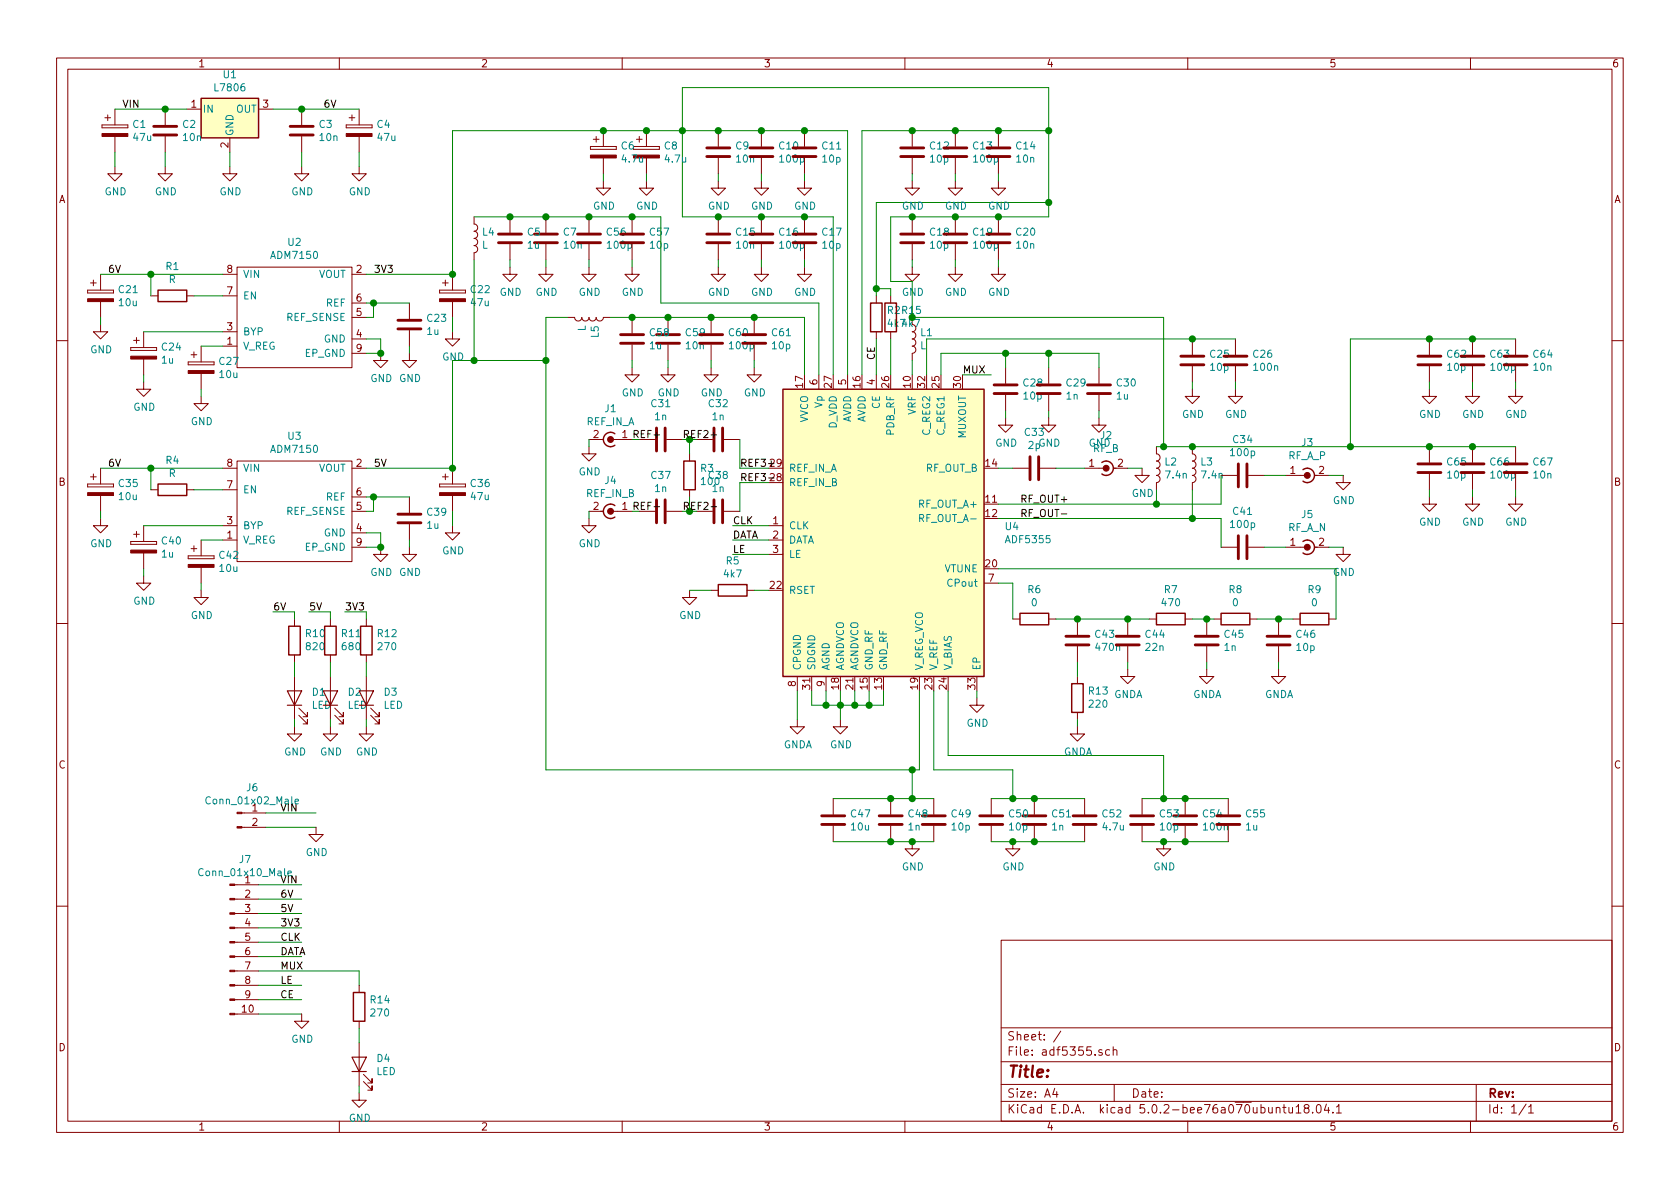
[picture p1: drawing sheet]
<svg xmlns="http://www.w3.org/2000/svg" width="297mm" height="210mm" viewBox="0 0 297 210" stroke-linecap="round" stroke-linejoin="round" font-family="sans-serif">
<g fill="none" stroke="#840000" stroke-width=".18">
<path d="M10 10.3h277v189.9h-277zM12 12.2h273v186.1h-273zM20.3 19.3v2.8M29.2 19.3v2.8M33 19.3h2.6M45.7 19.3h2.6M53.3 19.3v2.8M60 10.3v1.9M63.5 19.3v2.8M110 10.3v1.9M160 10.3v1.9M210 10.3v1.9"/>
<path d="M260 10.3v1.9M18 22.1v.5zM18 22.6h4.6zM18 22.1h4.6zM18.5 20.8h1.1M19 20.3v1M20.3 29.5v1.2h1.3l-1.3 1.3-1.3-1.3h1.3M20.3 24.1v2.8M22.6 22.1v.5zM29.2 29.5v1.2h1.3l-1.3 1.3-1.3-1.3h1.3M29.2 24.1v2.8M40.6 29.5v1.2h1.3l-1.3 1.3-1.2-1.3h1.2"/>
<path d="M40.6 24.4v2.5M53.3 29.5v1.2h1.3l-1.3 1.3-1.2-1.3h1.2M53.3 24.1v2.8M61.2 22.1v.5zM61.2 22.6h4.6zM61.2 22.1h4.6zM61.7 20.8h1M62.2 20.3v1M63.5 29.5v1.2h1.3l-1.3 1.3-1.3-1.3h1.3M63.5 24.1v2.8M65.8 22.1v.5zM83.8 38.3v1.3a.63 .63 0 0 1 .7 .7 .63 .63 0 0 1-.7 .6 .63 .63 0 0 1 .7 .6 .63 .63 0 0 1-.7 .7 .63 .63 0 0 1 .7 .6 .63 .63 0 0 1-.7 .6 .63 .63 0 0 1 .7 .7 .63 .63 0 0 1-.7 .6v1.3"/>
<path d="M90.2 38.3v2.8M96.5 38.3v2.8M104.1 38.3v2.8M104.4 25.9v.5zM104.4 26.4h4.6zM104.4 25.9h4.6zM104.9 24.6h1M105.4 24.1v1M106.7 32v1.3h1.2l-1.2 1.2-1.3-1.2h1.3M106.7 23.1v2.8M106.7 27.9v2.8M109 25.9v.5z"/>
<path d="M111.8 38.3v2.8M112 26.4h4.6zM112 25.9h4.6zM112.5 24.6h1M113 24.1v1M114.3 32v1.3h1.3l-1.3 1.2-1.3-1.2h1.3M114.3 23.1v2.8M114.3 27.9v2.8M116.6 25.9v.5zM127 32v1.3h1.3l-1.3 1.2-1.3-1.2h1.3M127 23.1v2.8M127 27.9v2.8"/>
<path d="M127 38.3v2.8M134.6 32v1.3h1.3l-1.3 1.2-1.3-1.2h1.3M134.6 23.1v2.8M134.6 27.9v2.8M134.6 38.3v2.8M142.2 32v1.3h1.3l-1.3 1.2-1.2-1.2h1.2M142.2 23.1v2.8M142.2 27.9v2.8M142.2 38.3v2.8M161.3 32v1.3h1.3l-1.3 1.2-1.3-1.2h1.3M161.3 23.1v2.8M161.3 27.9v2.8"/>
<path d="M161.3 38.3v2.8M168.9 32v1.3h1.3l-1.3 1.2-1.3-1.2h1.3M168.9 23.1v2.8M168.9 27.9v2.8M168.9 38.3v2.8M176.5 32v1.3h1.3l-1.3 1.2-1.2-1.2h1.2M176.5 23.1v2.8M176.5 27.9v2.8M176.5 38.3v2.8M15.5 51.3v.5zM15.5 51.8h4.6zM15.5 51.3h4.6z"/>
<path d="M16 50h1M16.5 49.5v1M17.8 57.4v1.3h1.2l-1.2 1.2-1.3-1.2h1.3M17.8 48.5v2.8M17.8 53.3v2.8M20.1 51.3v.5zM24.1 59.7v1M25.4 58.7v2.8M26.7 52.3h1.2M33 52.3h1.3M39.4 48.5h2.5M39.4 58.7h2.5"/>
<path d="M39.4 52.3h2.5M41.9 47.2h20.3v17.8h-20.3zM62.2 48.5h2.6M62.2 59.9h2.6M62.2 56.1h2.6M62.2 53.6h2.6M72.4 53.6v2.8M72.4 58.4v2.8M77.7 51.3v.5zM77.7 51.8h4.6zM77.7 51.3h4.6zM78.2 50h1"/>
<path d="M78.7 49.5v1M80 58.7v1.2h1.3l-1.3 1.3-1.3-1.3h1.3M80 48.5v2.8M80 53.3v2.8M82.3 51.3v.5zM90.2 47.2v1.3h1.2l-1.2 1.3-1.3-1.3h1.3M90.2 43.2v2.8M96.5 47.2v1.3h1.3l-1.3 1.3-1.3-1.3h1.3M96.5 43.2v2.8M100.3 56.1h1.3a.63 .63 0 0 0 .6 .7 .63 .63 0 0 0 .7-.7 .63 .63 0 0 0 .6 .7 .63 .63 0 0 0 .6-.7 .63 .63 0 0 0 .7 .7 .63 .63 0 0 0 .6-.7 .63 .63 0 0 0 .6 .7 .63 .63 0 0 0 .7-.7h1.2M104.1 47.2v1.3h1.3l-1.3 1.3-1.2-1.3h1.2M104.1 43.2v2.8"/>
<path d="M111.8 47.2v1.3h1.2l-1.2 1.3-1.3-1.3h1.3M111.8 43.2v2.8M111.8 56.1v2.8M118.1 56.1v2.8M125.7 56.1v2.8M127 47.2v1.3h1.3l-1.3 1.3-1.3-1.3h1.3M127 43.2v2.8M133.3 56.1v2.8M134.6 47.2v1.3h1.3l-1.3 1.3-1.3-1.3h1.3M134.6 43.2v2.8M142.2 47.2v1.3h1.3l-1.3 1.3-1.2-1.3h1.2M142.2 43.2v2.8"/>
<path d="M154.9 52.3v1.3M154.9 58.7v1.2M157.5 52.3v1.3M157.5 58.7v1.2M161.3 57.4a.63 .63 0 0 1 .6 .6 .63 .63 0 0 1-.6 .7 .63 .63 0 0 1 .6 .6 .63 .63 0 0 1-.6 .6 .63 .63 0 0 1 .6 .7 .63 .63 0 0 1-.6 .6 .63 .63 0 0 1 .6 .6 .63 .63 0 0 1-.6 .7v1.2M161.3 47.2v1.3h1.3l-1.3 1.3-1.3-1.3h1.3M161.3 43.2v2.8M168.9 47.2v1.3h1.3l-1.3 1.3-1.3-1.3h1.3M168.9 43.2v2.8M176.5 47.2v1.3h1.3l-1.3 1.3-1.2-1.3h1.2M176.5 43.2v2.8M210.8 59.9v2.8"/>
<path d="M218.4 59.9v2.8M252.7 59.9v2.8M260.3 59.9v2.8M268 59.9v2.8M10 60.2h2M23.1 61.5v.5zM23.1 62h4.6zM23.1 61.5h4.6zM23.6 60.2h1M25.4 67.6v1.2h1.3l-1.3 1.3-1.3-1.3h1.3M25.4 63.5v2.8M27.7 61.5v.5z"/>
<path d="M33.3 64v.5zM33.3 64.5h4.5zM33.3 64h4.5zM33.8 62.7h1M34.3 62.2v1M35.6 70.1v1.3h1.2l-1.2 1.2-1.3-1.2h1.3M35.6 61.2v2.8M35.6 66v2.8M37.8 64v.5zM39.4 61.2h2.5M62.2 62.5h2.6M67.3 62.5v1.2h1.3l-1.3 1.3-1.3-1.3h1.3"/>
<path d="M72.4 62.5v1.2h1.3l-1.3 1.3-1.3-1.3h1.3M104.1 79v1.3h1.3l-1.3 1.2-1.2-1.2h1.2M104.1 77.7h2.6M107.9 77.7h3.9M111.8 65v1.3h1.2l-1.2 1.3-1.3-1.3h1.3M111.8 61v2.7M117.9 77.7h2.7M118.1 65v1.3h1.3l-1.3 1.3-1.3-1.3h1.3M118.1 61v2.7M125.7 65v1.3h1.3l-1.3 1.3-1.2-1.3h1.2M125.7 61v2.7M128 77.7h2.8"/>
<path d="M133.3 65v1.3h1.3l-1.3 1.3-1.2-1.3h1.2M133.3 61v2.7M144.8 66.3v2.5M149.9 66.3v2.5M154.9 66.3v2.5M177.8 73.9v1.3h1.3l-1.3 1.2-1.3-1.2h1.3M177.8 65v2.8M177.8 69.8v2.8M185.4 73.9v1.3h1.3l-1.3 1.2-1.3-1.2h1.3M185.4 65v2.8M185.4 69.8v2.8M194.3 73.9v1.3h1.3l-1.3 1.2-1.3-1.2h1.3"/>
<path d="M194.3 65v2.8M194.3 69.8v2.8M204.5 79v1.3a.63 .63 0 0 1 .6 .6 .63 .63 0 0 1-.6 .6 .63 .63 0 0 1 .6 .7 .63 .63 0 0 1-.6 .6 .63 .63 0 0 1 .6 .6 .63 .63 0 0 1-.6 .7 .63 .63 0 0 1 .6 .6 .63 .63 0 0 1-.6 .6v1.3M210.8 79v1.3a.63 .63 0 0 1 .7 .6 .63 .63 0 0 1-.7 .6 .63 .63 0 0 1 .7 .7 .63 .63 0 0 1-.7 .6 .63 .63 0 0 1 .7 .6 .63 .63 0 0 1-.7 .7 .63 .63 0 0 1 .7 .6 .63 .63 0 0 1-.7 .6v1.3M210.8 68.8v1.3h1.3l-1.3 1.3-1.3-1.3h1.3M210.8 64.8v2.8M218.4 68.8v1.3h1.3l-1.3 1.3-1.2-1.3h1.2M218.4 64.8v2.8M252.7 68.8v1.3h1.3l-1.3 1.3-1.2-1.3h1.2M252.7 64.8v2.8M252.7 79v2.8M260.3 68.8v1.3h1.3l-1.3 1.3-1.2-1.3h1.2"/>
<path d="M260.3 64.8v2.8M260.3 79v2.8M268 68.8v1.3h1.2l-1.2 1.3-1.3-1.3h1.3M268 64.8v2.8M268 79v2.8M285 60.2h2M15.5 85.6v.5zM15.5 86.1h4.6zM15.5 85.6h4.6zM16 84.3h1M16.5 83.8v1M17.8 91.7v1.3h1.2l-1.2 1.2-1.3-1.2h1.3"/>
<path d="M17.8 82.8v2.8M17.8 87.6v2.8M20.1 85.6v.5zM23.1 95.8v.5zM23.1 96.3h4.6zM23.1 95.8h4.6zM23.6 94.5h1M24.1 94v1M25.4 93v2.8M25.4 97.8v2.8M26.7 86.6h1.2M27.7 95.8v.5z"/>
<path d="M33 86.6h1.3M33.3 98.3v.5zM33.3 98.8h4.5zM33.3 98.3h4.5zM33.8 97h1M34.3 96.5v1M35.6 95.5v2.8M37.8 98.3v.5zM39.4 93h2.5M39.4 95.5h2.5M39.4 82.8h2.5M39.4 86.6h2.5"/>
<path d="M41.9 81.5h20.3v17.8h-20.3zM62.2 82.8h2.6M62.2 94.2h2.6M62.2 90.4h2.6M62.2 87.9h2.6M62.2 96.8h2.6M67.3 96.8v1.2h1.3l-1.3 1.3-1.3-1.3h1.3M72.4 96.8v1.2h1.3l-1.3 1.3-1.3-1.3h1.3M72.4 87.9v2.8M72.4 92.7v2.8M77.7 85.6v.5zM77.7 86.1h4.6z"/>
<path d="M77.7 85.6h4.6zM78.2 84.3h1M78.7 83.8v1M80 93v1.2h1.3l-1.3 1.3-1.3-1.3h1.3M80 82.8v2.8M80 87.6v2.8M82.3 85.6v.5zM104.1 91.7v1.3h1.3l-1.3 1.2-1.2-1.2h1.2M104.1 90.4h2.6M107.9 90.4h3.9M117.9 90.4h2.7M121.9 80.3v1.2"/>
<path d="M121.9 86.6v1.3M128 90.4h2.8M135.9 93h2.5M135.9 95.5h2.5M135.9 98h2.5M179.1 82.8h2.8M183.9 82.8h2.8M191.8 82.8h3.8M196.8 82.8h2.6M201.9 82.8v1.3h1.3l-1.3 1.2-1.2-1.2h1.2M215.9 96.8h2.8M215.9 84.1h2.8"/>
<path d="M220.7 96.8h2.8M220.7 84.1h2.8M227.3 96.8h3.8M227.3 84.1h3.8M232.4 96.8h2.5M232.4 84.1h2.5M237.5 84.1v1.2h1.3l-1.3 1.3-1.3-1.3h1.3M237.5 96.8v1.2h1.3l-1.3 1.3-1.3-1.3h1.3M252.7 87.9v1.2h1.3l-1.3 1.3-1.2-1.3h1.2M252.7 83.8v2.8M260.3 87.9v1.2h1.3l-1.3 1.3-1.2-1.3h1.2M260.3 83.8v2.8"/>
<path d="M268 87.9v1.2h1.2l-1.2 1.3-1.3-1.3h1.3M268 83.8v2.8M10 110.3h2M25.4 101.8v1.3h1.3l-1.3 1.3-1.3-1.3h1.3M35.6 104.4v1.3h1.2l-1.2 1.2-1.3-1.2h1.3M35.6 100.3v2.8M52.1 109.5v1.2M52.1 115.8v1.3M52.1 119.6v7.6M58.4 109.5v1.2M58.4 115.8v1.3M58.4 119.6v7.6"/>
<path d="M64.8 109.5v1.2M64.8 115.8v1.3M64.8 119.6v7.6M121.9 104.4v1.3h1.3l-1.3 1.2-1.3-1.2h1.3M125.7 104.4h1.3M132.1 104.4h1.2M141 119.6v2.6M146 119.6v2.6M174 103.1h2.5M179.1 109.5h1.2M185.4 109.5h1.3M190.5 109.5v2.8"/>
<path d="M190.5 114.3v2.8M190.5 119.6v1.3M199.4 118.4v1.2h1.3l-1.3 1.3-1.3-1.3h1.3M199.4 109.5v2.8M199.4 114.3v2.8M203.2 109.5h1.3M209.5 109.5h1.3M213.4 118.4v1.2h1.2l-1.2 1.3-1.3-1.3h1.3M213.4 109.5v2.8M213.4 114.3v2.8M214.6 109.5h1.3M221 109.5h1.2"/>
<path d="M226.1 118.4v1.2h1.2l-1.2 1.3-1.3-1.3h1.3M226.1 109.5v2.8M226.1 114.3v2.8M228.6 109.5h1.3M234.9 109.5h1.3M285 110.3h2M52.1 128.5v1.3h1.2l-1.2 1.3-1.3-1.3h1.3M52.8 126.5l1.6 1.5v-.8v.8h-.8M52.8 125.2l1.6 1.5v-.7v.7h-.8M58.4 128.5v1.3h1.3l-1.3 1.3-1.3-1.3h1.3M59.2 126.5l1.5 1.5v-.8v.8h-.8M59.2 125.2l1.5 1.5v-.7v.7h-.8"/>
<path d="M64.8 128.5v1.3h1.2l-1.2 1.3-1.3-1.3h1.3M65.5 126.5l1.6 1.5v-.8v.8h-.8M65.5 125.2l1.6 1.5v-.7v.7h-.8M141 127.2v1.3h1.2l-1.2 1.3-1.3-1.3h1.3M148.6 127.2v1.3h1.3l-1.3 1.3-1.3-1.3h1.3M172.7 123.4v1.3h1.3l-1.3 1.3-1.3-1.3h1.3M190.5 128.5v1.3h1.3l-1.3 1.3-1.3-1.3h1.3M190.5 126v1.2M41.5 159h4.2M41.5 156.5h4.2M42.8 146.3h4.2M42.8 143.8h4.2"/>
<path d="M55.9 146.3v1.3h1.2l-1.2 1.2-1.3-1.2h1.3M147.3 141.2v2.8M147.3 146v2.8M157.5 141.2v2.8M157.5 146v2.8M161.3 148.8v1.3h1.3l-1.3 1.3-1.3-1.3h1.3M165.1 141.2v2.8M165.1 146v2.8M175.3 141.2v2.8M175.3 146v2.8M179.1 148.8v1.3h1.2l-1.2 1.3-1.3-1.3h1.3M182.9 141.2v2.8"/>
<path d="M182.9 146v2.8M191.8 141.2v2.8M191.8 146v2.8M201.9 141.2v2.8M201.9 146v2.8M205.7 148.8v1.3h1.3l-1.3 1.3-1.2-1.3h1.2M209.5 141.2v2.8M209.5 146v2.8M217.2 141.2v2.8M217.2 146v2.8M10 160.2h2M41.5 179.3h4.2"/>
<path d="M41.5 176.8h4.2M41.5 174.2h4.2M41.5 171.7h4.2M41.5 169.2h4.2M41.5 166.6h4.2M41.5 164.1h4.2M41.5 161.5h4.2M53.3 179.3v1.3h1.3l-1.3 1.3-1.2-1.3h1.2M63.5 174.2v1.3M177 166.3h108v32h-108zM285 160.2h2M60 198.3v1.9"/>
<path d="M63.5 193.3v1.3h1.3l-1.3 1.2-1.3-1.2h1.3M63.5 180.6v1.3M63.5 184.4v7.6M64.3 191.3l1.5 1.5v-.8v.8h-.8M64.3 190l1.5 1.5v-.8v.8h-.8M110 198.3v1.9M160 198.3v1.9M177 194.8h108M177 191.8h108M177 187.8h108M177 181.8h108M186.5 192.5l-.4 1h1"/>
<path d="M186.8 193v1M187.6 182.3l-1.3 2M194.8 185.7a.37 .37 0 0 0-.5 .1v.2l.5 .2 .1 .1-.2 .3-.4-.1M196.2 185.7l-.4-.1-.3 .3 .1 .6 .2 .1 .4-.1M196.8 185.7h.1a.37 .37 0 0 1 .6 .1v.8M196.8 185.1v1.5M197 191.8v3M210 198.3v1.9M226.8 195.8h.6M227 195.3v1.3l.4 .2M227.9 195.8v.9l.4 .1 .2-.1M228.5 195.8v1"/>
<path d="M229.2 195.8l.4-.5v1.5M229.2 196.8h.8M230.9 196l-.2-.2-.1-.2 .3-.3h.3l.2 .3v.2l-.7 .2a.48 .48 0 0 0 0 .7l.2 .1 .5-.1a.48 .48 0 0 0-.2-.7M232.1 196.7v.1M232.9 195.5l.3-.2a.94 .94 0 0 1 0 1.5l-.4-.3-.1-.6zM234.5 195.2l-.3 1.1h.9M234.9 195.8v1M235.7 196.7v.1M236.3 195.8l.4-.5v1.5M236.3 196.8h.9M260 198.3v1.9M261 191.8v6.5"/>
<path d="M269.8 195.2l-1.2 2M270.3 195.8l.4-.5v1.5M270.3 196.8h.8"/>
</g>
<g fill="#ffffc2" stroke="#ffffc2" stroke-width=".18">
<path d="M138.4 68.8h35.6v50.8h-35.6z"/>
<path d="M35.6 17.4h10.1v7h-10.1z"/>
</g>
<g fill="none" stroke="#840000" stroke-width=".25">
<path d="M35.6 17.4h10.1v7h-10.1zM27.9 51.3h5.1v2h-5.1zM153.9 53.6h2.1v5.1h-2.1zM156.5 53.6h2v5.1h-2zM108.7 76.7a1.27 1.27 0 0 0-1.7 .2 1.27 1.27 0 0 0 0 1.7 1.27 1.27 0 0 0 1.7 .1M138.4 68.8h35.6v50.8h-35.6zM27.9 85.6h5.1v2h-5.1zM108.7 89.4a1.27 1.27 0 0 0-1.7 .2 1.27 1.27 0 0 0 0 1.7 1.27 1.27 0 0 0 1.7 .1M120.9 81.5h2v5.1h-2zM194.8 81.8a1.27 1.27 0 0 1 1.7 .1 1.27 1.27 0 0 1 0 1.8 1.27 1.27 0 0 1-1.7 .1M230.4 83.1a1.27 1.27 0 0 1 1.7 .1 1.27 1.27 0 0 1 0 1.7 1.27 1.27 0 0 1-1.7 .2M230.4 95.8a1.27 1.27 0 0 1 1.7 .1 1.27 1.27 0 0 1 0 1.7 1.27 1.27 0 0 1-1.7 .2"/>
<path d="M51.1 110.7h2v5.1h-2zM57.4 110.7h2v5.1h-2zM63.8 110.7h2v5.1h-2zM127 103.4h5.1v2h-5.1zM180.3 108.5h5.1v2h-5.1zM204.5 108.5h5v2h-5zM215.9 108.5h5.1v2h-5.1zM229.9 108.5h5v2h-5zM189.5 120.9h2v5.1h-2zM62.5 175.5h2v5.1h-2z"/>
</g>
<g fill="none" stroke="#840000" stroke-width=".51">
<path d="M27.2 23.9h4M27.2 22.3h4M51.3 23.9h4.1M51.3 22.3h4.1M125 27.7h4M125 26.2h4M132.6 27.7h4.1M132.6 26.2h4.1M140.2 27.7h4.1M140.2 26.2h4.1M159.3 27.7h4M159.3 26.2h4"/>
<path d="M166.9 27.7h4M166.9 26.2h4M174.5 27.7h4.1M174.5 26.2h4.1M70.4 58.2h4M70.4 56.6h4M88.1 42.9h4.1M88.1 41.4h4.1M94.5 42.9h4.1M94.5 41.4h4.1M102.1 42.9h4.1M102.1 41.4h4.1"/>
<path d="M109.7 42.9h4.1M109.7 41.4h4.1M109.7 59.2h4.1M116.1 59.2h4M123.7 59.2h4.1M125 42.9h4M125 41.4h4M131.3 59.2h4.1M132.6 42.9h4.1M132.6 41.4h4.1M140.2 42.9h4.1M140.2 41.4h4.1"/>
<path d="M159.3 42.9h4M159.3 41.4h4M166.9 42.9h4M166.9 41.4h4M174.5 42.9h4.1M174.5 41.4h4.1M109.7 60.7h4.1M116.1 75.7v4.1M116.1 60.7h4M117.6 75.7v4.1M123.7 60.7h4.1M126.2 75.7v4.1"/>
<path d="M127.8 75.7v4.1M131.3 60.7h4.1M175.8 69.6h4M175.8 68.1h4M183.4 69.6h4.1M183.4 68.1h4.1M192.3 69.6h4M192.3 68.1h4M208.8 64.5h4.1M208.8 63h4.1M216.4 64.5h4.1M216.4 63h4.1"/>
<path d="M250.7 64.5h4.1M250.7 63h4.1M258.3 64.5h4.1M258.3 63h4.1M265.9 64.5h4.1M265.9 63h4.1M70.4 92.5h4M70.4 90.9h4M116.1 88.4v4.1M117.6 88.4v4.1M126.2 88.4v4.1M127.8 88.4v4.1"/>
<path d="M182.1 80.8v4M183.6 80.8v4M218.9 82v4.1M218.9 94.7v4.1M220.5 82v4.1M220.5 94.7v4.1M250.7 83.6h4.1M250.7 82h4.1M258.3 83.6h4.1M258.3 82h4.1M265.9 83.6h4.1M265.9 82h4.1"/>
<path d="M188.5 114h4M188.5 112.5h4M197.4 114h4M197.4 112.5h4M211.3 114h4.1M211.3 112.5h4.1M224 114h4.1M224 112.5h4.1M145.3 145.8h4.1M145.3 144.3h4.1M155.4 145.8h4.1M155.4 144.3h4.1"/>
<path d="M163.1 145.8h4M163.1 144.3h4M173.2 145.8h4.1M173.2 144.3h4.1M180.8 145.8h4.1M180.8 144.3h4.1M189.7 145.8h4.1M189.7 144.3h4.1M199.9 145.8h4.1M199.9 144.3h4.1M207.5 145.8h4.1M207.5 144.3h4.1"/>
<path d="M215.1 145.8h4.1M215.1 144.3h4.1"/>
</g>
<g fill="#840000" stroke="#840000" stroke-width=".18">
<path d="M33.3 65.5h4.5v.5h-4.5z"/>
<path d="M15.5 52.8h4.6v.5h-4.6z"/>
<path d="M23.1 63h4.6v.5h-4.6z"/>
<path d="M77.7 52.8h4.6v.5h-4.6z"/>
<path d="M18 23.6h4.6v.5h-4.6z"/>
<path d="M61.2 23.6h4.6v.5h-4.6z"/>
<path d="M33.3 99.8h4.5v.5h-4.5z"/>
<path d="M15.5 87.1h4.6v.5h-4.6z"/>
<path d="M23.1 97.3h4.6v.5h-4.6z"/>
<path d="M77.7 87.1h4.6v.5h-4.6z"/>
<path d="M40.6 179.2h.9v.2h-.9z"/>
<path d="M40.6 176.7h.9v.2h-.9z"/>
<path d="M40.6 174.1h.9v.3h-.9z"/>
<path d="M40.6 171.6h.9v.2h-.9z"/>
<path d="M40.6 169h.9v.3h-.9z"/>
<path d="M40.6 166.5h.9v.2h-.9z"/>
<path d="M40.6 164h.9v.2h-.9z"/>
<path d="M40.6 161.4h.9v.3h-.9z"/>
<path d="M40.6 158.9h.9v.2h-.9z"/>
<path d="M40.6 156.3h.9v.3h-.9z"/>
<path d="M41.9 146.2h.9v.2h-.9z"/>
<path d="M41.9 143.6h.9v.3h-.9z"/>
<path d="M112 27.4h4.6v.5h-4.6z"/>
<path d="M104.4 27.4h4.6v.5h-4.6z"/>
</g>
<g fill="none" stroke="#008400" stroke-width=".18">
<path d="M20.3 19.3h12.7M48.3 19.3h15.2M20.3 26.9v2.6M29.2 26.9v2.6M40.6 26.9v2.6M53.3 26.9v2.6M63.5 26.9v2.6M83.8 38.3h33v15.3h28v12.7M106.7 30.7v1.3M114.3 30.7v1.3M127 30.7v1.3M134.6 30.7v1.3"/>
<path d="M142.2 30.7v1.3M161.3 30.7v1.3M168.9 30.7v1.3M176.5 30.7v1.3M185.4 23.1h-33v43.2M185.4 35.8h-30.5v16.5M17.8 48.5h21.6M17.8 56.1v1.3M25.4 58.7h14M26.7 48.5v3.8M34.3 52.3h5.1M64.8 48.5h15.2v-25.4h69.9v43.2"/>
<path d="M64.8 53.6h7.6M64.8 59.9h2.5v2.6h-2.5M66 53.6v2.5h-1.2M80 56.1v2.6M83.8 46v17.7M90.2 46v1.2M96.5 46v1.2M100.3 56.1h-3.8v80h66.1v-13.9M104.1 46v1.2M107.9 56.1h34.3v10.2M111.8 46v1.2M127 46v1.2"/>
<path d="M134.6 46v1.2M142.2 46v1.2M154.9 59.9v6.4M154.9 51h2.6v1.3M157.5 59.9v6.4M161.3 46v1.2M168.9 46v1.2M176.5 46v1.2M218.4 59.9h-54.6v6.4M268 59.9h-29.2v19.1M25.4 66.3v1.3M35.6 61.2h3.8"/>
<path d="M35.6 68.8v1.3M72.4 61.2v1.3M96.5 63.7h-16.5v19.1h-15.2M104.1 77.7v1.3M111.8 63.7v1.3M118.1 63.7v1.3M121.9 77.7v2.6M125.7 63.7v1.3M130.8 77.7v5.1h5.1M133.3 63.7v1.3M147.3 66.3v-28h-26.7v-22.8h64.8v22.8h-27.9v11.5h3.8v6.3h44.4v22.9M161.3 63.7v2.6"/>
<path d="M170.2 66.3h5.1M177.8 62.5v2.5M177.8 72.6v1.3M185.4 62.5v2.5M185.4 72.6v1.3M194.3 65v-2.5h-27.9v3.8M194.3 72.6v1.3M204.5 79h63.5M210.8 67.6v1.2M218.4 67.6v1.2M252.7 67.6v1.2M260.3 67.6v1.2"/>
<path d="M268 67.6v1.2M17.8 90.4v1.3M17.8 82.8h21.6M25.4 93h14M26.7 82.8v3.8M34.3 86.6h5.1M35.6 95.5h3.8M64.8 94.2h2.5v2.6h-2.5M64.8 87.9h7.6M66 87.9v2.5h-1.2M72.4 95.5v1.3M80 90.4v2.6"/>
<path d="M104.1 90.4v1.3M121.9 87.9v2.5M129.5 93h6.4M129.5 95.5h6.4M129.5 98h6.4M135.9 85.3h-5.1v5.1M176.5 82.8h2.6M176.5 91.7h39.4v5.1M186.7 82.8h5.1M199.4 82.8h2.5M204.5 86.6v2.5M210.8 86.6v5.1"/>
<path d="M215.9 84.1v5h-39.4M223.5 96.8h3.8M223.5 84.1h3.8M234.9 96.8h2.6M234.9 84.1h2.6M252.7 86.6v1.3M260.3 86.6v1.3M268 86.6v1.3M25.4 100.6v1.2M35.6 103.1v1.3M48.3 108.2h3.8v1.3M52.1 117.1v2.5"/>
<path d="M54.6 108.2h3.8v1.3M58.4 117.1v2.5M61 108.2h3.8v1.3M64.8 117.1v2.5M121.9 104.4h3.8M133.3 104.4h2.6M176.5 103.1h2.6v6.4M176.5 100.6h59.7v8.9M186.7 109.5h16.5M190.5 117.1v2.5M199.4 117.1v1.3M210.8 109.5h3.8"/>
<path d="M213.4 117.1v1.3M222.2 109.5h6.4M226.1 117.1v1.3M52.1 127.2v1.3M58.4 127.2v1.3M64.8 127.2v1.3M141 122.2v5M143.5 122.2v2.5h12.7v-2.5M146 122.2v2.5M148.6 122.2v5M151.1 122.2v2.5M153.7 122.2v2.5"/>
<path d="M161.3 136.1v5.1M165.1 122.2v13.9h14v5.1M167.6 122.2v11.4h38.1v7.6M172.7 122.2v1.2M190.5 127.2v1.3M45.7 156.5h7.6M45.7 159h7.6M47 146.3h8.9M47 143.8h8.9M147.3 148.8h17.8M147.3 141.2h17.8M175.3 148.8h16.5"/>
<path d="M175.3 141.2h16.5M201.9 148.8h15.3M201.9 141.2h15.3M45.7 171.7h17.8v2.5M45.7 161.5h7.6M45.7 164.1h7.6M45.7 166.6h7.6M45.7 169.2h7.6M45.7 176.8h7.6M45.7 179.3h7.6M45.7 174.2h7.6M63.5 181.9v2.5"/>
<path d="M63.5 192v1.3"/>
</g>
<g fill="#008400" stroke="#008400" stroke-width=".25">
<circle cx="67.3" cy="62.5" r=".51"/>
<circle cx="26.7" cy="48.5" r=".51"/>
<circle cx="53.3" cy="19.3" r=".51"/>
<circle cx="29.2" cy="19.3" r=".51"/>
<circle cx="67.3" cy="96.8" r=".51"/>
<circle cx="26.7" cy="82.8" r=".51"/>
<circle cx="146.1" cy="124.7" r=".51"/>
<circle cx="148.6" cy="124.7" r=".51"/>
<circle cx="151.1" cy="124.7" r=".51"/>
<circle cx="153.7" cy="124.7" r=".51"/>
<circle cx="80" cy="48.5" r=".51"/>
<circle cx="161.3" cy="148.8" r=".51"/>
<circle cx="179.1" cy="148.8" r=".51"/>
<circle cx="205.7" cy="148.8" r=".51"/>
<circle cx="161.3" cy="141.2" r=".51"/>
<circle cx="161.3" cy="136.1" r=".51"/>
<circle cx="179.1" cy="141.2" r=".51"/>
<circle cx="205.7" cy="141.2" r=".51"/>
<circle cx="204.5" cy="89.1" r=".51"/>
<circle cx="205.7" cy="79" r=".51"/>
<circle cx="121.9" cy="90.4" r=".51"/>
<circle cx="121.9" cy="77.7" r=".51"/>
<circle cx="80" cy="82.8" r=".51"/>
<circle cx="161.3" cy="23.1" r=".51"/>
<circle cx="168.9" cy="23.1" r=".51"/>
<circle cx="176.5" cy="23.1" r=".51"/>
<circle cx="127" cy="23.1" r=".51"/>
<circle cx="134.6" cy="23.1" r=".51"/>
<circle cx="142.2" cy="23.1" r=".51"/>
<circle cx="185.4" cy="35.8" r=".51"/>
<circle cx="185.4" cy="23.1" r=".51"/>
<circle cx="120.7" cy="23.1" r=".51"/>
<circle cx="114.3" cy="23.1" r=".51"/>
<circle cx="210.8" cy="59.9" r=".51"/>
<circle cx="177.8" cy="62.5" r=".51"/>
<circle cx="185.4" cy="62.5" r=".51"/>
<circle cx="209.6" cy="141.2" r=".51"/>
<circle cx="209.6" cy="148.8" r=".51"/>
<circle cx="182.9" cy="141.2" r=".51"/>
<circle cx="182.9" cy="148.8" r=".51"/>
<circle cx="157.5" cy="141.2" r=".51"/>
<circle cx="157.5" cy="148.8" r=".51"/>
<circle cx="190.5" cy="109.5" r=".51"/>
<circle cx="199.4" cy="109.5" r=".51"/>
<circle cx="213.4" cy="109.5" r=".51"/>
<circle cx="226.1" cy="109.5" r=".51"/>
<circle cx="210.8" cy="91.7" r=".51"/>
<circle cx="154.9" cy="51" r=".51"/>
<circle cx="106.7" cy="23.1" r=".51"/>
<circle cx="142.2" cy="38.3" r=".51"/>
<circle cx="134.6" cy="38.3" r=".51"/>
<circle cx="127" cy="38.3" r=".51"/>
<circle cx="111.8" cy="56.1" r=".51"/>
<circle cx="118.1" cy="56.1" r=".51"/>
<circle cx="125.7" cy="56.1" r=".51"/>
<circle cx="133.4" cy="56.1" r=".51"/>
<circle cx="90.2" cy="38.3" r=".51"/>
<circle cx="96.5" cy="38.3" r=".51"/>
<circle cx="104.1" cy="38.3" r=".51"/>
<circle cx="111.8" cy="38.3" r=".51"/>
<circle cx="83.8" cy="63.7" r=".51"/>
<circle cx="96.5" cy="63.7" r=".51"/>
<circle cx="66" cy="53.6" r=".51"/>
<circle cx="66" cy="87.9" r=".51"/>
<circle cx="161.3" cy="56.1" r=".51"/>
<circle cx="176.5" cy="38.3" r=".51"/>
<circle cx="168.9" cy="38.3" r=".51"/>
<circle cx="161.3" cy="38.3" r=".51"/>
<circle cx="260.3" cy="59.9" r=".51"/>
<circle cx="260.3" cy="79" r=".51"/>
<circle cx="252.7" cy="79" r=".51"/>
<circle cx="210.8" cy="79" r=".51"/>
<circle cx="252.7" cy="59.9" r=".51"/>
<circle cx="238.8" cy="79" r=".51"/>
</g>
<g fill="#840000" stroke="#840000" stroke-width=".2">
<circle cx="195.6" cy="82.8" r=".51"/>
<circle cx="231.1" cy="84.1" r=".51"/>
<circle cx="231.1" cy="96.8" r=".51"/>
<circle cx="108" cy="77.7" r=".51"/>
<circle cx="108" cy="90.4" r=".51"/>
</g>
<path d="M50.8 122.2h2.5l-1.2 2.5zM50.8 124.7h2.5M57.1 122.2h2.6l-1.3 2.5zM57.1 124.7h2.6M63.5 122.2h2.5l-1.2 2.5zM63.5 124.7h2.5M62.2 186.9h2.6l-1.3 2.6zM62.2 189.5h2.6" fill="none" stroke="#840000" stroke-width=".2"/>
<path d="M50.9 154.4l.6-.1v-.2l-.4-.1-.2 .2 .1 .6h.5M52.2 141.7l.6-.1-.1-.2-.4-.1-.1 .2v.6h.5" fill="none" stroke="#008484" stroke-width=".18"/>
<path d="M115.6 89.6h1M125.7 89.6h1M187.7 90.9h.9" fill="none" stroke="#000" stroke-width=".18"/>
<text font-size="2.8" fill="#840000" x="178" y="190.5">Title:</text>
<g font-size="2.1" fill="#840000">
<text x="178" y="184">Sheet: /</text>
<text x="178" y="186.7">File: adf5355.sch</text>
<text x="178" y="196.9">KiCad E.D.A. kicad 5.0.2-bee76a070ubuntu18.04.1</text>
<text x="178" y="194.1">Size: A4</text>
<text x="200" y="194.1">Date:</text>
<text x="263" y="194.1">Rev:</text>
<text x="263" y="196.9">Id: 1/1</text>
</g>
<g font-size="1.8" fill="#840000">
<text x="35" y="11.9">1</text>
<text x="85" y="11.9">2</text>
<text x="135" y="11.9">3</text>
<text x="185" y="11.9">4</text>
<text x="235" y="11.9">5</text>
<text x="285" y="11.9">6</text>
<text x="33.8" y="19">1</text>
<text x="46.5" y="19">3</text>
<text x="40.4" y="26.1" transform="rotate(-90 40.4 26.1)">2</text>
<text x="10.4" y="35.9">A</text>
<text x="285.4" y="35.9">A</text>
<text x="40.2" y="52.1">7</text>
<text x="40.2" y="48.3">8</text>
<text x="63" y="48.3">2</text>
<text x="63" y="53.3">6</text>
<text x="40.2" y="58.4">3</text>
<text x="63" y="59.7">4</text>
<text x="63" y="55.9">5</text>
<text x="40.2" y="61">1</text>
<text x="63" y="62.2">9</text>
<text x="142" y="68.5" transform="rotate(-90 142 68.5)">17</text>
<text x="144.5" y="68" transform="rotate(-90 144.5 68)">6</text>
<text x="147.1" y="68.5" transform="rotate(-90 147.1 68.5)">27</text>
<text x="149.6" y="68" transform="rotate(-90 149.6 68)">5</text>
<text x="152.1" y="68.5" transform="rotate(-90 152.1 68.5)">16</text>
<text x="154.7" y="68" transform="rotate(-90 154.7 68)">4</text>
<text x="157.2" y="68.5" transform="rotate(-90 157.2 68.5)">26</text>
<text x="161" y="68.5" transform="rotate(-90 161 68.5)">10</text>
<text x="163.6" y="68.5" transform="rotate(-90 163.6 68.5)">32</text>
<text x="166.1" y="68.5" transform="rotate(-90 166.1 68.5)">25</text>
<text x="169.9" y="68.5" transform="rotate(-90 169.9 68.5)">30</text>
<text x="104.9" y="77.5">2</text>
<text x="40.2" y="82.5">8</text>
<text x="63" y="82.5">2</text>
<text x="174.3" y="82.5">14</text>
<text x="192.6" y="82.5">1</text>
<text x="197.6" y="82.5">2</text>
<text x="228.1" y="83.8">1</text>
<text x="233.2" y="83.8">2</text>
<text x="10.4" y="85.9">B</text>
<text x="40.2" y="86.4">7</text>
<text x="63" y="87.6">6</text>
<text x="174.3" y="88.9">11</text>
<text x="285.4" y="85.9">B</text>
<text x="40.2" y="95.2">1</text>
<text x="40.2" y="92.7">3</text>
<text x="63" y="94">4</text>
<text x="63" y="90.2">5</text>
<text x="104.9" y="90.2">2</text>
<text x="136.7" y="92.7">1</text>
<text x="136.7" y="95.2">2</text>
<text x="174.3" y="91.4">12</text>
<text x="63" y="96.5">9</text>
<text x="136.7" y="97.8">3</text>
<text x="174.3" y="100.3">20</text>
<text x="228.1" y="96.5">1</text>
<text x="233.2" y="96.5">2</text>
<text x="136.2" y="104.1">22</text>
<text x="174.8" y="102.9">7</text>
<text x="140.7" y="121.4" transform="rotate(-90 140.7 121.4)">8</text>
<text x="143.3" y="121.9" transform="rotate(-90 143.3 121.9)">31</text>
<text x="145.8" y="121.4" transform="rotate(-90 145.8 121.4)">9</text>
<text x="148.3" y="121.9" transform="rotate(-90 148.3 121.9)">18</text>
<text x="150.9" y="121.9" transform="rotate(-90 150.9 121.9)">21</text>
<text x="153.4" y="121.9" transform="rotate(-90 153.4 121.9)">15</text>
<text x="156" y="121.9" transform="rotate(-90 156 121.9)">13</text>
<text x="162.3" y="121.9" transform="rotate(-90 162.3 121.9)">19</text>
<text x="164.8" y="121.9" transform="rotate(-90 164.8 121.9)">23</text>
<text x="167.4" y="121.9" transform="rotate(-90 167.4 121.9)">24</text>
<text x="172.5" y="121.9" transform="rotate(-90 172.5 121.9)">33</text>
<text x="10.4" y="135.9">C</text>
<text x="285.4" y="135.9">C</text>
<text x="44.6" y="143.5">1</text>
<text x="44.6" y="146">2</text>
<text x="43.3" y="156.2">1</text>
<text x="43.3" y="158.7">2</text>
<text x="43.3" y="161.3">3</text>
<text x="43.3" y="163.8">4</text>
<text x="43.3" y="166.4">5</text>
<text x="43.3" y="168.9">6</text>
<text x="43.3" y="171.4">7</text>
<text x="43.3" y="174">8</text>
<text x="42.8" y="179.1">10</text>
<text x="43.3" y="176.5">9</text>
<text x="10.4" y="185.9">D</text>
<text x="285.4" y="185.9">D</text>
<text x="35" y="199.9">1</text>
<text x="85" y="199.9">2</text>
<text x="135" y="199.9">3</text>
<text x="185" y="199.9">4</text>
<text x="235" y="199.9">5</text>
<text x="285" y="199.9">6</text>
</g>
<g font-size="1.8" fill="#008484">
<text x="38.2" y="16.1">L7806</text>
<text x="39.5" y="13.8">U1</text>
<text x="23.5" y="22.6">C1</text>
<text x="32.3" y="22.6">C2</text>
<text x="35.8" y="19.9">IN</text>
<text x="41.7" y="19.9">OUT</text>
<text x="56.5" y="22.6">C3</text>
<text x="66.7" y="22.6">C4</text>
<text x="23.6" y="24.9">47u</text>
<text x="32.5" y="24.9">10n</text>
<text x="41.3" y="24.1" transform="rotate(-90 41.3 24.1)">GND</text>
<text x="56.6" y="24.9">10n</text>
<text x="66.8" y="24.9">47u</text>
<text x="109.9" y="26.4">C6</text>
<text x="110.1" y="28.7">4.7u</text>
<text x="117.5" y="26.4">C8</text>
<text x="117.7" y="28.7">4.7u</text>
<text x="130.1" y="26.4">C9</text>
<text x="130.3" y="28.7">10n</text>
<text x="137.8" y="26.4">C10</text>
<text x="138" y="28.7">100p</text>
<text x="145.4" y="26.4">C11</text>
<text x="145.5" y="28.7">10p</text>
<text x="164.5" y="26.4">C12</text>
<text x="164.5" y="28.7">10p</text>
<text x="172.1" y="26.4">C13</text>
<text x="172.3" y="28.7">100p</text>
<text x="179.7" y="26.4">C14</text>
<text x="179.8" y="28.7">10n</text>
<text x="18.5" y="34.5">GND</text>
<text x="27.4" y="34.5">GND</text>
<text x="38.8" y="34.5">GND</text>
<text x="51.5" y="34.5">GND</text>
<text x="61.7" y="34.5">GND</text>
<text x="85.3" y="41.7">L4</text>
<text x="93.3" y="41.7">C5</text>
<text x="99.6" y="41.7">C7</text>
<text x="104.9" y="37.1">GND</text>
<text x="107.3" y="41.7">C56</text>
<text x="112.5" y="37.1">GND</text>
<text x="115" y="41.7">C57</text>
<text x="125.2" y="37.1">GND</text>
<text x="130.2" y="41.7">C15</text>
<text x="132.8" y="37.1">GND</text>
<text x="137.8" y="41.7">C16</text>
<text x="140.4" y="37.1">GND</text>
<text x="145.4" y="41.7">C17</text>
<text x="159.5" y="37.1">GND</text>
<text x="164.5" y="41.7">C18</text>
<text x="167.1" y="37.1">GND</text>
<text x="172.1" y="41.7">C19</text>
<text x="174.7" y="37.1">GND</text>
<text x="179.7" y="41.7">C20</text>
<text x="29.4" y="47.7">R1</text>
<text x="48.1" y="45.8">ADM7150</text>
<text x="51" y="43.5">U2</text>
<text x="85.2" y="44">L</text>
<text x="93.3" y="44">1u</text>
<text x="99.8" y="44">10n</text>
<text x="107.5" y="44">100p</text>
<text x="115" y="44">10p</text>
<text x="130.3" y="44">10n</text>
<text x="138" y="44">100p</text>
<text x="145.5" y="44">10p</text>
<text x="164.5" y="44">10p</text>
<text x="172.3" y="44">100p</text>
<text x="179.8" y="44">10n</text>
<text x="21.1" y="51.8">C21</text>
<text x="29.8" y="50.1">R</text>
<text x="42.9" y="53">EN</text>
<text x="42.9" y="49.1">VIN</text>
<text x="56.3" y="49.1">VOUT</text>
<text x="83.3" y="51.8">C22</text>
<text x="88.3" y="52.3">GND</text>
<text x="94.7" y="52.3">GND</text>
<text x="102.3" y="52.3">GND</text>
<text x="109.9" y="52.3">GND</text>
<text x="125.2" y="52.3">GND</text>
<text x="132.8" y="52.3">GND</text>
<text x="140.4" y="52.3">GND</text>
<text x="159.5" y="52.3">GND</text>
<text x="167.1" y="52.3">GND</text>
<text x="174.7" y="52.3">GND</text>
<text x="21.1" y="54.1">10u</text>
<text x="42.9" y="59.3">BYP</text>
<text x="50.7" y="56.8">REF_SENSE</text>
<text x="57.7" y="54.2">REF</text>
<text x="75.5" y="59.2">1u</text>
<text x="75.6" y="56.9">C23</text>
<text x="83.3" y="54.1">47u</text>
<text x="103.6" y="58.6" transform="rotate(-90 103.6 58.6)">L</text>
<text x="105.9" y="59.7" transform="rotate(-90 105.9 59.7)">L5</text>
<text x="115" y="59.5">C58</text>
<text x="121.3" y="59.5">C59</text>
<text x="128.9" y="59.5">C60</text>
<text x="136.6" y="59.5">C61</text>
<text x="156.9" y="55.5">R2 R15</text>
<text x="157" y="57.8">4k74k7</text>
<text x="162.8" y="59.5">L1</text>
<text x="16" y="62.5">GND</text>
<text x="28.6" y="64.3">1u</text>
<text x="28.7" y="62">C24</text>
<text x="38.8" y="64.5">C27</text>
<text x="42.9" y="61.8">V_REG</text>
<text x="53.9" y="63.1">EP_GND</text>
<text x="57.3" y="60.6">GND</text>
<text x="78.2" y="63.7">GND</text>
<text x="114.9" y="61.8">1u</text>
<text x="121.4" y="61.8">10n</text>
<text x="129.1" y="61.8">100p</text>
<text x="136.6" y="61.8">10p</text>
<text x="162.7" y="61.8">L</text>
<text x="214" y="63.3">C25</text>
<text x="214.1" y="65.6">10p</text>
<text x="221.6" y="63.3">C26</text>
<text x="221.8" y="65.6">100n</text>
<text x="255.9" y="63.3">C62</text>
<text x="256" y="65.6">10p</text>
<text x="263.6" y="63.3">C63</text>
<text x="263.7" y="65.6">100p</text>
<text x="271.2" y="63.3">C64</text>
<text x="271.2" y="65.6">10n</text>
<text x="38.9" y="66.8">10u</text>
<text x="65.5" y="67.6">GND GND</text>
<text x="109.9" y="70.1">GND</text>
<text x="116.3" y="70.1">GND</text>
<text x="123.9" y="70.1">GND</text>
<text x="131.5" y="70.1">GND</text>
<text x="181" y="68.3">C28</text>
<text x="181.1" y="70.7">10p</text>
<text x="188.6" y="70.7">1n</text>
<text x="188.6" y="68.3">C29</text>
<text x="197.5" y="70.7">1u</text>
<text x="197.5" y="68.3">C30</text>
<text x="23.6" y="72.6">GND</text>
<text x="33.7" y="75.2">GND</text>
<text x="51" y="77.8">U3</text>
<text x="103.7" y="75.2">REF_IN_A</text>
<text x="107" y="72.9">J1</text>
<text x="115.2" y="72">C31</text>
<text x="115.8" y="74.3">1n</text>
<text x="125.4" y="72">C32</text>
<text x="126" y="74.3">1n</text>
<text x="142.9" y="74.8" transform="rotate(-90 142.9 74.8)">VVCO</text>
<text x="145.4" y="72.1" transform="rotate(-90 145.4 72.1)">Vp</text>
<text x="148" y="75.8" transform="rotate(-90 148 75.8)">D_VDD</text>
<text x="150.5" y="74.8" transform="rotate(-90 150.5 74.8)">AVDD</text>
<text x="153" y="74.8" transform="rotate(-90 153 74.8)">AVDD</text>
<text x="155.6" y="72.3" transform="rotate(-90 155.6 72.3)">CE</text>
<text x="158.1" y="76.9" transform="rotate(-90 158.1 76.9)">PDB_RF</text>
<text x="161.9" y="73.4" transform="rotate(-90 161.9 73.4)">VRF</text>
<text x="164.5" y="76.9" transform="rotate(-90 164.5 76.9)">C_REG2</text>
<text x="167" y="76.9" transform="rotate(-90 167 76.9)">C_REG1</text>
<text x="170.8" y="77.5" transform="rotate(-90 170.8 77.5)">MUXOUT</text>
<text x="181.3" y="77.1">C33</text>
<text x="194.6" y="77.6">J2</text>
<text x="209" y="73.9">GND</text>
<text x="216.6" y="73.9">GND</text>
<text x="250.9" y="73.9">GND</text>
<text x="258.5" y="73.9">GND</text>
<text x="266.1" y="73.9">GND</text>
<text x="29.4" y="82">R4</text>
<text x="42.9" y="83.4">VIN</text>
<text x="48.1" y="80.1">ADM7150</text>
<text x="56.3" y="83.4">VOUT</text>
<text x="123.9" y="83.5">R3</text>
<text x="139.4" y="83.4">REF_IN_A</text>
<text x="163.6" y="83.4">RF_OUT_B</text>
<text x="176" y="79">GND</text>
<text x="181.9" y="79.4">2pGND</text>
<text x="192.5" y="79">GND</text>
<text x="193.2" y="80">RF_B</text>
<text x="206" y="82.3">L2</text>
<text x="212.3" y="82.3">L3</text>
<text x="217.7" y="80.7">100p</text>
<text x="218.1" y="78.4">C34</text>
<text x="227.8" y="81.2">RF_A_P</text>
<text x="230.2" y="78.9">J3</text>
<text x="255.9" y="82.3">C65</text>
<text x="263.6" y="82.3">C66</text>
<text x="271.2" y="82.3">C67</text>
<text x="21.1" y="86.1">C35</text>
<text x="21.1" y="88.4">10u</text>
<text x="29.8" y="84.3">R</text>
<text x="42.9" y="87.2">EN</text>
<text x="57.7" y="88.5">REF</text>
<text x="83.3" y="86.1">C36</text>
<text x="83.3" y="88.4">47u</text>
<text x="102.3" y="84.1">GND</text>
<text x="103.7" y="87.9">REF_IN_B</text>
<text x="107" y="85.6">J4</text>
<text x="115.2" y="84.7">C37</text>
<text x="115.8" y="87">1n</text>
<text x="124.1" y="85.8">100</text>
<text x="125.4" y="84.7">C38</text>
<text x="126" y="87">1n</text>
<text x="139.4" y="86">REF_IN_B</text>
<text x="162.6" y="89.8">RF_OUT_A+</text>
<text x="200.1" y="87.9">GND</text>
<text x="206.2" y="84.6">7.4n</text>
<text x="212.6" y="84.6">7.4n</text>
<text x="235.7" y="89.1">GND</text>
<text x="256" y="84.6">10p</text>
<text x="263.7" y="84.6">100p</text>
<text x="271.2" y="84.6">10n</text>
<text x="42.9" y="93.6">BYP</text>
<text x="50.7" y="91.1">REF_SENSE</text>
<text x="57.3" y="94.9">GND</text>
<text x="75.5" y="93.5">1u</text>
<text x="75.6" y="91.2">C39</text>
<text x="139.4" y="93.6">CLK</text>
<text x="163" y="92.3">RF_OUT_A-</text>
<text x="177.8" y="93.7">U4</text>
<text x="217.7" y="93.4">100p</text>
<text x="218.1" y="91.1">C41</text>
<text x="227.7" y="93.9">RF_A_N</text>
<text x="230.2" y="91.6">J5</text>
<text x="250.9" y="93">GND</text>
<text x="258.5" y="93">GND</text>
<text x="266.1" y="93">GND</text>
<text x="16" y="96.8">GND</text>
<text x="28.6" y="98.6">1u</text>
<text x="28.7" y="96.3">C40</text>
<text x="38.8" y="98.8">C42</text>
<text x="38.9" y="101.1">10u</text>
<text x="42.9" y="96.1">V_REG</text>
<text x="53.9" y="97.4">EP_GND</text>
<text x="65.5" y="101.8">GND GND</text>
<text x="78.2" y="98">GND</text>
<text x="102.3" y="96.8">GND</text>
<text x="128.4" y="99.8">R5</text>
<text x="139.4" y="96.1">DATA</text>
<text x="139.4" y="98.7">LE</text>
<text x="167" y="101.2">VTUNE</text>
<text x="178" y="96.1">ADF5355</text>
<text x="235.7" y="101.8">GND</text>
<text x="23.6" y="106.9">GND</text>
<text x="128.1" y="102.1">4k7</text>
<text x="139.4" y="105">RSET</text>
<text x="167.8" y="103.8">CPout</text>
<text x="181.8" y="104.9">R6</text>
<text x="182.4" y="107.2">0</text>
<text x="205.5" y="107.2">470</text>
<text x="205.9" y="104.9">R7</text>
<text x="217.3" y="104.9">R8</text>
<text x="218" y="107.2">0</text>
<text x="231.3" y="104.9">R9</text>
<text x="231.9" y="107.2">0</text>
<text x="33.7" y="109.5">GND</text>
<text x="54.1" y="112.7">R10</text>
<text x="60.5" y="112.7">R11</text>
<text x="66.8" y="112.7">R12</text>
<text x="120.1" y="109.5">GND</text>
<text x="193.7" y="112.8">C43</text>
<text x="202.6" y="112.8">C44</text>
<text x="216.6" y="112.8">C45</text>
<text x="229.3" y="112.8">C46</text>
<text x="54.3" y="115">820</text>
<text x="60.6" y="115">680</text>
<text x="67" y="115">270</text>
<text x="141.6" y="118.6" transform="rotate(-90 141.6 118.6)">CPGND</text>
<text x="144.1" y="118.6" transform="rotate(-90 144.1 118.6)">SDGND</text>
<text x="146.7" y="118.6" transform="rotate(-90 146.7 118.6)">AGND</text>
<text x="149.2" y="118.6" transform="rotate(-90 149.2 118.6)">AGNDVCO</text>
<text x="151.8" y="118.6" transform="rotate(-90 151.8 118.6)">AGNDVCO</text>
<text x="154.3" y="118.6" transform="rotate(-90 154.3 118.6)">GND_RF</text>
<text x="156.8" y="118.6" transform="rotate(-90 156.8 118.6)">GND_RF</text>
<text x="163.2" y="118.6" transform="rotate(-90 163.2 118.6)">V_REG_VCO</text>
<text x="165.7" y="118.6" transform="rotate(-90 165.7 118.6)">V_REF</text>
<text x="168.3" y="118.6" transform="rotate(-90 168.3 118.6)">V_BIAS</text>
<text x="173.4" y="118.6" transform="rotate(-90 173.4 118.6)">EP</text>
<text x="193.9" y="115.1">470n</text>
<text x="202.6" y="115.1">22n</text>
<text x="216.5" y="115.1">1n</text>
<text x="229.3" y="115.1">10p</text>
<text x="55.1" y="125.3">LED</text>
<text x="55.2" y="123">D1</text>
<text x="61.4" y="125.3">LED</text>
<text x="61.6" y="123">D2</text>
<text x="67.8" y="125.3">LED</text>
<text x="67.9" y="123">D3</text>
<text x="192.6" y="122.8">R13</text>
<text x="192.7" y="125.1">220</text>
<text x="196.9" y="123.4">GNDA</text>
<text x="210.9" y="123.4">GNDA</text>
<text x="223.6" y="123.4">GNDA</text>
<text x="170.9" y="128.5">GND</text>
<text x="50.2" y="133.6">GND</text>
<text x="56.6" y="133.6">GND</text>
<text x="62.9" y="133.6">GND</text>
<text x="138.5" y="132.3">GNDA</text>
<text x="146.8" y="132.3">GND</text>
<text x="188" y="133.6">GNDA</text>
<text x="36.9" y="142.2">Conn_01x02_Male</text>
<text x="43.6" y="139.9">J6</text>
<text x="150.5" y="144.5">C47</text>
<text x="150.6" y="146.9">10u</text>
<text x="160.6" y="146.9">1n</text>
<text x="160.7" y="144.5">C48</text>
<text x="168.3" y="144.5">C49</text>
<text x="168.4" y="146.9">10p</text>
<text x="178.5" y="144.5">C50</text>
<text x="178.5" y="146.9">10p</text>
<text x="186" y="146.9">1n</text>
<text x="186.1" y="144.5">C51</text>
<text x="195" y="144.5">C52</text>
<text x="195.1" y="146.9">4.7u</text>
<text x="205.1" y="144.5">C53</text>
<text x="205.2" y="146.9">10p</text>
<text x="212.8" y="144.5">C54</text>
<text x="212.9" y="146.9">100n</text>
<text x="220.3" y="146.9">1u</text>
<text x="220.4" y="144.5">C55</text>
<text x="35.7" y="154.9">Conn_01x10_Male</text>
<text x="42.4" y="152.6">J7</text>
<text x="54.1" y="151.4">GND</text>
<text x="159.5" y="153.9">GND</text>
<text x="177.2" y="153.9">GND</text>
<text x="203.9" y="153.9">GND</text>
<text x="65.6" y="177.4">R14</text>
<text x="65.7" y="179.8">270</text>
<text x="51.5" y="184.4">GND</text>
<text x="66.5" y="190.1">LED</text>
<text x="66.7" y="187.8">D4</text>
<text x="61.7" y="198.4">GND</text>
</g>
<g font-size="1.8">
<text x="21.6" y="19">VIN</text>
<text x="57.1" y="19">6V</text>
<text x="19" y="48.3">6V</text>
<text x="66" y="48.3">3V3</text>
<text x="154.7" y="63.7" transform="rotate(-90 154.7 63.7)">CE</text>
<text x="170.2" y="66">MUX</text>
<text x="110" y="77.5">1 REF+</text>
<text x="120.6" y="77.5">REF2+</text>
<text x="19" y="82.5">6V</text>
<text x="66" y="82.5">5V</text>
<text x="130.8" y="82.5">REF3+29</text>
<text x="130.8" y="85.1">REF3-28</text>
<text x="180.3" y="88.9">RF_OUT+</text>
<text x="110" y="90.2">1 REF-</text>
<text x="120.6" y="90.2">REF2-</text>
<text x="129.5" y="92.7">CLK</text>
<text x="129.5" y="95.2">DATA</text>
<text x="180.3" y="91.4">RF_OUT-</text>
<text x="129.5" y="97.8">LE</text>
<text x="48.3" y="107.9">6V</text>
<text x="54.6" y="107.9">5V</text>
<text x="61" y="107.9">3V3</text>
<text x="49.5" y="143.5">VIN</text>
<text x="49.5" y="156.2">VIN</text>
<text x="49.5" y="158.7">6V</text>
<text x="49.5" y="161.3">5V</text>
<text x="49.5" y="163.8">3V3</text>
<text x="49.5" y="166.4">CLK</text>
<text x="49.5" y="168.9">DATA</text>
<text x="49.5" y="174">LE</text>
<text x="49.5" y="171.4">MUX</text>
<text x="49.6" y="176.5">CE</text>
</g>
</svg>
